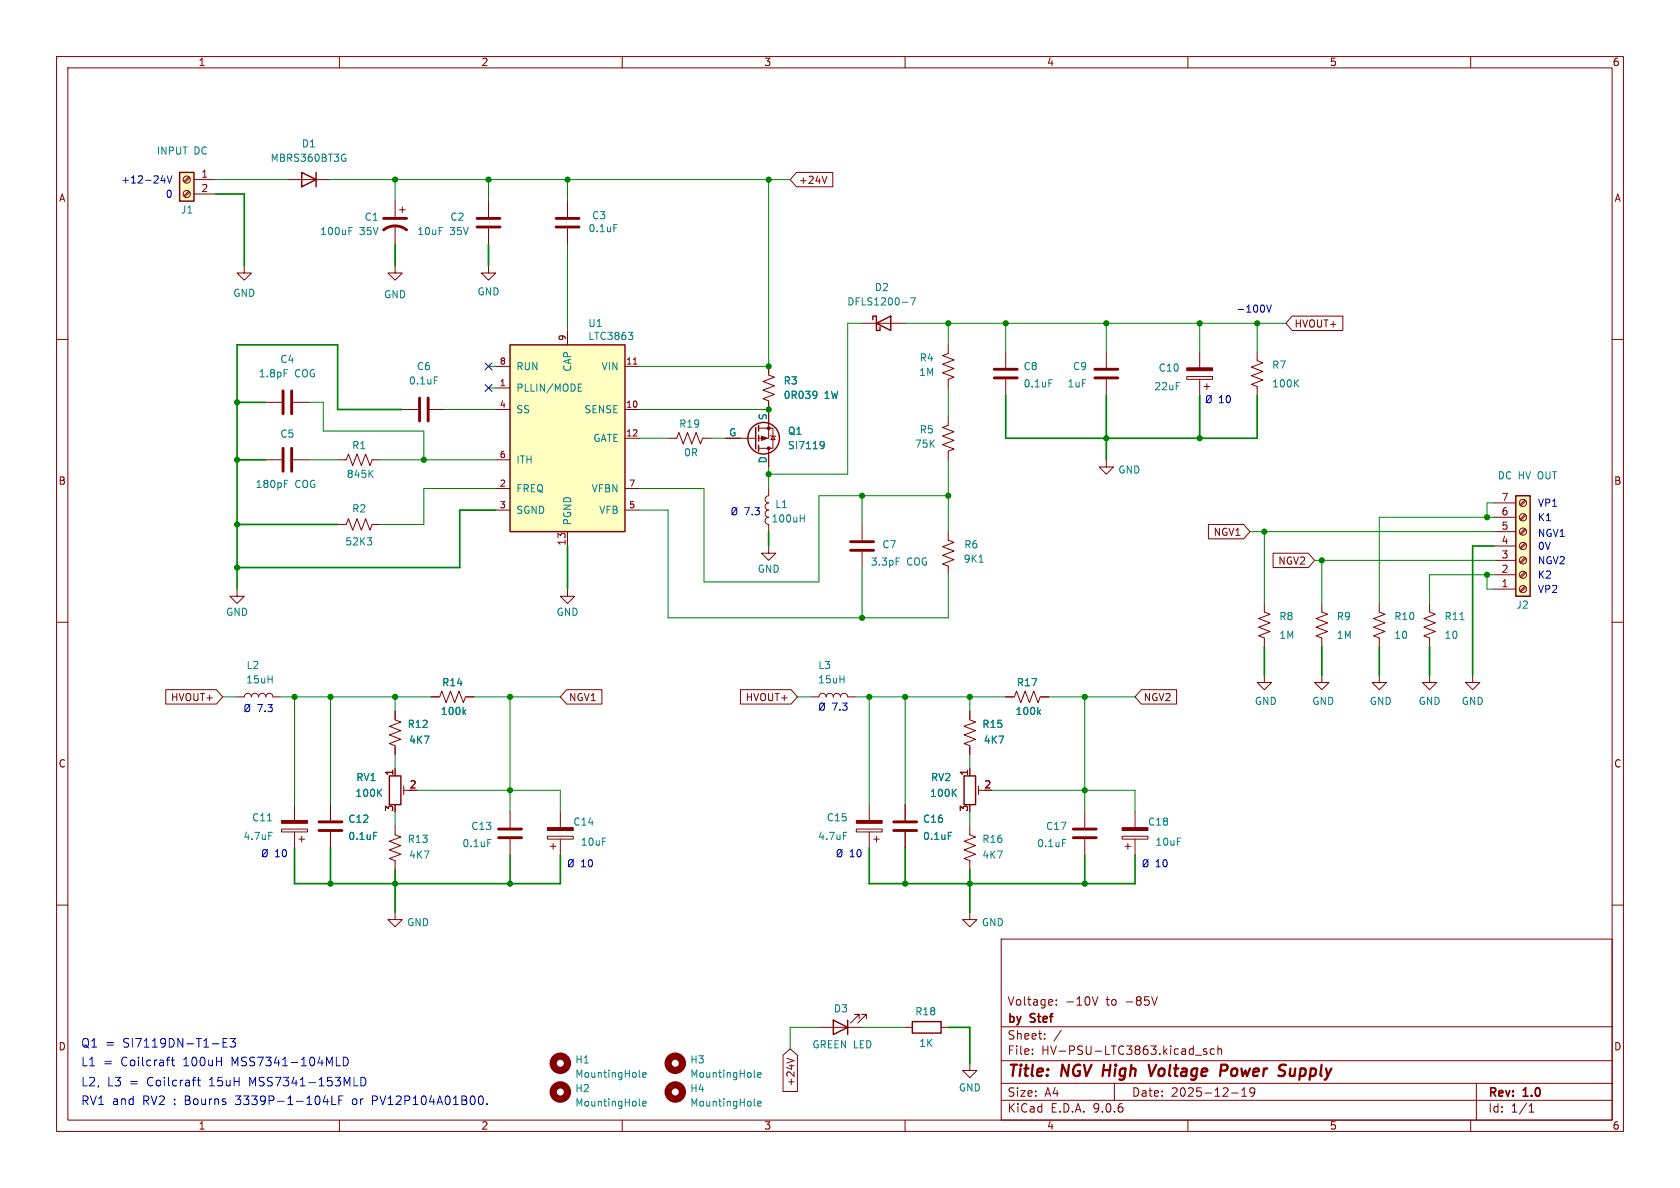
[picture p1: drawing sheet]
<svg xmlns="http://www.w3.org/2000/svg" width="297mm" height="210mm" viewBox="0 0 297 210" stroke-linecap="round" stroke-linejoin="round" font-family="sans-serif">
<g fill="none" stroke="#840000" stroke-width=".18">
<path d="M10 10h277v190h-277zM12 12h273v186h-273zM60 10v2M110 10v2M160 10v2M210 10v2M260 10v2M50.8 31.8h7.6M69.8 35.6v2.8M69.8 39.9v3.3M70.6 37.1h1M71.1 36.6v1"/>
<path d="M86.4 35.6v2.8M100.3 35.6v2.8M43.2 47v1.3h-1.3l1.3 1.2 1.2-1.2h-1.2M69.8 47v1.3h-1.2l1.2 1.2 1.3-1.2h-1.3M86.4 47v1.3h-1.3l1.3 1.2 1.2-1.2h-1.2M86.4 40.4v2.8M100.3 40.4v2.8M152.4 57.2h7.6M10 60h2M71.1 72.4h2.8M75.9 72.4h2.8M128.3 77.5h5.3"/>
<path d="M134.1 75.7h2.6v3.5h-2.6M135.9 64.8v1.5l1 .4-2 .7 2 .8-2 .8 2 .7-2 .8 1 .4v6.6h-1.8M135.9 79.2v3.4M136.1 77l.2 .1h.7l.2 .1M136.7 77.1l.3 .6h-.7zM209.8 66.5h4.6v.6h-4.6zM212.1 62.2v2.8M212.1 67.1v2.8M212.9 68.3h1M213.4 67.8v1M222.2 62.2v1.6l1.1 .3-2.1 .8 2.1 .8-2.1 .7 2.1 .8-2.1 .7 1 .4v1.6M285 60h2"/>
<path d="M47 81.3h2.8M51.8 81.3h2.8M135.9 96.5v1.3h1.3l-1.3 1.3-1.3-1.3h1.3M135.9 88.9a.64 .64 0 0 0-.6 .6 .64 .64 0 0 0 .6 .7 .64 .64 0 0 0-.6 .6 .64 .64 0 0 0 .6 .6 .63 .63 0 0 0-.6 .7 .63 .63 0 0 0 .6 .6v1.3M135.9 86.4v1.2a.63 .63 0 0 0-.6 .7 .63 .63 0 0 0 .6 .6M195.6 81.3v1.3h1.2l-1.2 1.2-1.3-1.2h1.3M10 110h2M233.7 106.7v1.5l1 .4-2 .7 2 .8-2 .8 2 .7-2 .8 1 .4v1.5M243.8 119.4v1.3h1.3l-1.3 1.2-1.2-1.2h1.2M285 110h2M143.5 123.2h1.3a.64 .64 0 0 1 .6-.6 .64 .64 0 0 1 .6 .6 .64 .64 0 0 1 .7-.6 .64 .64 0 0 1 .6 .6 .64 .64 0 0 1 .7-.6 .64 .64 0 0 1 .6 .6 .64 .64 0 0 1 .6-.6 .64 .64 0 0 1 .7 .6h1.2M171.4 125.7v1.6l1.1 .3-2.1 .8 2.1 .8-2.1 .7 2.1 .8-2.1 .7 1 .4v1.6"/>
<path d="M177.8 123.2h1.5l.4-1 .8 2 .7-2 .8 2 .8-2 .7 2 .4-1h1.5M191.8 143.5v2.8M191.8 148.3v2.8M10 160h2M171.4 161.3v1.3h1.3l-1.3 1.2-1.2-1.2h1.2M177 166h108v32h-108zM186.7 177.6v.1M186.7 176.8v.1M193.1 176.2l.5 1.5 .5-1.5M204.6 176.2l-.5 1.5M285 160h2M60 198v2"/>
<path d="M110 198v2M144.8 181.6h7.6M151.9 180.1v-.8h-.8h.8l-1.5 1.5M153.2 180.1v-.8h-.8h.8l-1.6 1.5M160 198v2M160 181.6h1.3M166.4 181.6h1.2M171.4 188v1.2h1.3l-1.3 1.3-1.2-1.3h1.2M177 194.5h108M177 191.5h108M177 187.5h108M177 181.5h108"/>
<path d="M182.5 186.3v.1M182.5 185.5v.1M184.7 183.6v.1M184.7 182.8v.1M187.6 182.1l-1.3 2M197 191.5v3M210 198v2M211.3 186.5h1.2M213.3 185.5l-.3-.1-.3 .2 .1 .2 .5 .2v.3h-.6M214.7 185.5l-.5-.1-.2 .3v.4l.1 .2h.6M215.3 185.5l.2-.1 .4 .1 .1 .9M215.3 184.9v1.5"/>
<path d="M217.7 193.2h1.2M219.5 193.8h.9M219.5 192.7l.5-.4v1.5M221.8 192.9l-.3 .3h-.3l-.2-.3 .1-.5 .4-.1 .2 .1a.99 .99 0 0 1-.3 1.4h-.3M260 198v2M261 191.5v6.5M270.3 196.6h.9M270.3 195.5l.4-.4v1.5"/>
</g>
<path d="M203.1 188.2l.4 2 .9-2M215.8 189.3h.8a.55 .55 0 0 0 .4-.5 .55 .55 0 0 0-.3-.6h-.8l-.2 2M228.1 188.9v1.2l.2 .1 .4-.1" fill="none" stroke="#840000" stroke-width=".4"/>
<path d="M67.8 38.6h4.1M84.3 38.6h4.1M98.3 38.6h4.1M67.8 40.6a3.3 3.3 0 0 1 4.1 0M84.3 40.1h4.1M98.3 40.1h4.1M50 79.2v4.1M51.6 79.2v4.1M74.2 70.4v4M75.7 70.4v4M189.7 148.1h4.1M189.7 146.6h4.1" fill="none" stroke="#840000" stroke-width=".51"/>
<g fill="none" stroke="#008484" stroke-width=".18">
<path d="M60.8 27.2l.3 .1M60.9 28h.2v.4l-.2 .1M108.5 39.7h.6M61.7 40.8h.4M61.7 40.2h.6M159.5 53.4h1M161 52.6h.8l-.5 1.3M76.8 66.6h.6M144.2 69.2l.1 .1a1.03 1.03 0 0 1-.1 1.1M144.4 69.7l-.2 .2M145.2 78l.5 .2a.84 .84 0 0 1-.3 1.1M145.7 78.6l-.2 .2h-.3"/>
<path d="M229 67.7l.6 .7M229.6 67.1l-.8 .8M50.3 85.5h.4M50.3 84.9h.6M141.5 91.6h.7M142.2 91v1.3M183.6 125.8l.4 .5M184 125.5l-.5 .4M187.8 148.4h.6M133.3 190.3l.2 .1M133.3 195.3l.2 .2M133.9 190l.6-.1v-.2l-.4-.1-.2 .2 .1 .6h.5"/>
<path d="M133.9 195.1l.6-.1v-.3h-.4l-.2 .2 .1 .6h.5"/>
</g>
<g fill="#840000" stroke="#840000" stroke-width=".18">
<path d="M209.8 65h4.6v.5h-4.6z"/>
<path d="M134.6 77.1l1 .4-1 .4z"/>
<circle cx="135.9" cy="79.2" r=".25"/>
<circle cx="135.9" cy="75.7" r=".25"/>
</g>
<g fill="none" stroke="#840000" stroke-width="1.3">
<circle cx="119.4" cy="188" r="1.27"/>
<circle cx="119.4" cy="193" r="1.27"/>
</g>
<g fill="none" stroke="#840000" stroke-width=".25">
<path d="M53.3 30.5l2.6 1.3-2.6 1.2zM55.9 30.5v2.5M154.3 56.5v-.6h.6v2.5h.7v-.6M154.9 57.2l2.6-1.3v2.5zM133.6 75.6v3.8M134.1 75.2v1M134.1 77v1M134.1 78.7v1.1M147.3 180.3l2.6 1.3-2.6 1.3zM149.9 180.3v2.6M161.3 180.6h5.1v2h-5.1z"/>
<circle cx="135" cy="77.5" r="2.79"/>
</g>
<path d="M31.7 30.5h2.6v5.1h-2.6z" fill="#ffffc2"/>
<path d="M31.7 30.5h2.6v5.1h-2.6z" fill="none" stroke="#840000" stroke-width=".25"/>
<g fill="none" stroke="#840000" stroke-width=".18">
<path d="M33.4 31.2l-.9 .9M33.4 33.8l-.9 .8M33.6 31.4l-.9 .9M33.6 34l-.9 .8M34.3 31.8h3.8M34.3 34.3h3.8M47 71.1h2.8M51.8 71.1h2.8M59.7 81.3h1.5l.4-1 .8 2 .7-2 .8 2 .7-2 .8 2 .4-1h1.5M96.8 147.8h4.5v.5h-4.5zM97.3 149.6h1M97.8 149.1v1"/>
<path d="M99.1 143.5v2.8M99.1 148.3v2.8M151.4 146.6h4.6v.5h-4.6zM153.7 142.2v2.8M153.7 147.1v2.8M154.4 148.3h1M154.9 147.8v1M160 142.2v2.8M160 147.1v2.8"/>
<circle cx="33" cy="34.3" r=".63"/>
<circle cx="33" cy="31.7" r=".63"/>
</g>
<path d="M50.2 65.3h.6M65.4 83.7l.6 .7M66 83.1l-.8 .8M149.1 147.1h.6M167.7 147.1h.6" fill="none" stroke="#008484" stroke-width=".18"/>
<path d="M50 69.1v4.1M51.6 69.1v4.1M158 146.8h4.1M158 145.3h4.1" fill="none" stroke="#840000" stroke-width=".51"/>
<g fill="#840000" stroke="#840000" stroke-width=".18">
<path d="M96.8 146.3h4.5v.5h-4.5z"/>
<path d="M151.4 145h4.6v.5h-4.6z"/>
</g>
<path d="M90.2 61h20.3v33h-20.3z" fill="#ffffc2"/>
<path d="M90.2 61h20.3v33h-20.3zM68.8 137.2h2.1v5h-2.1zM170.4 137.2h2.1v5h-2.1z" fill="none" stroke="#840000" stroke-width=".25"/>
<g fill="none" stroke="#840000" stroke-width=".18">
<path d="M100.3 58.4v2.6M87.6 64.8h2.6M87.6 68.6h2.6M87.6 72.4h2.6M110.5 64.8h2.5M110.5 72.4h2.5M110.5 77.5h2.5M112 64.4h.6M118.1 77.5h1.5l.4-1 .8 2 .7-2 .8 2 .8-2 .7 2 .4-1h1.5M59.7 92.7h1.5l.4-1 .8 2 .7-2 .8 2 .7-2 .8 2 .4-1h1.5M87.6 81.3h2.6M87.6 86.4h2.6"/>
<path d="M87.6 90.2h2.6M100.3 94v2.5M110.5 86.4h2.5M110.5 90.2h2.5M152.4 92.7v2.8M152.4 97.5v2.8M167.6 94v1.5l1.1 .4-2.1 .7 2.1 .8-2.1 .8 2.1 .7-2.1 .8 1 .4v1.5M41.9 104.1v1.3h1.3l-1.3 1.3-1.3-1.3h1.3M100.3 104.1v1.3h1.3l-1.3 1.3-1.2-1.3h1.2M41.9 123.2h1.3a.64 .64 0 0 1 .6-.6 .64 .64 0 0 1 .6 .6 .64 .64 0 0 1 .7-.6 .64 .64 0 0 1 .6 .6 .64 .64 0 0 1 .7-.6 .64 .64 0 0 1 .6 .6 .64 .64 0 0 1 .6-.6 .64 .64 0 0 1 .7 .6h1.2M69.8 125.7v1.6l1.1 .3-2.1 .8 2.1 .8-2.1 .7 2.1 .8-2.1 .7 1 .4v1.6M69.8 135.9v1.3"/>
<path d="M71.4 138.9v1.6M71.4 139.7h1M76.2 123.2h1.5l.4-1 .8 2 .7-2 .8 2 .8-2 .7 2 .4-1h1.5M171.4 135.9v1.3M173 139.7h1M173 138.9v1.6M49.8 146.6h4.6v.5h-4.6zM52.1 142.2v2.8M52.1 147.1v2.8M52.8 148.3h1M53.3 147.8v1M58.4 142.2v2.8"/>
<path d="M58.4 147.1v2.8M69.8 146.1v1.5l1.1 .4-2.1 .7 2.1 .8-2.1 .7 2.1 .8-2.1 .8 1 .3v1.6M90.2 143.5v2.8M90.2 148.3v2.8M171.4 146.1v1.5l1.1 .4-2.1 .7 2.1 .8-2.1 .7 2.1 .8-2.1 .8 1 .3v1.6M198.4 147.8h4.5v.5h-4.5zM198.9 149.6h1M199.4 149.1v1M200.7 143.5v2.8M200.7 148.3v2.8M69.8 161.3v1.3h1.3l-1.3 1.2-1.2-1.2h1.2"/>
</g>
<g fill="none" stroke="#008484" stroke-width=".18">
<path d="M111.1 58.7h.8l-.5 .5M111.6 59.2l.3 .3v.3l-.3 .2M102.2 68.5h.5M102.2 69.2h.6M102.2 67.9h.6M64.9 95.1h.8l-.4 .5M65.6 95.6l.1 .2-.1 .5M158.4 98.6h.6M173.1 99.4h.7M67.5 139.5l-.7 .7M82 125.8l.4 .5M82.4 125.5l-.5 .4"/>
<path d="M169.1 139.5l-.7 .7M47.3 145.1h.7M47.5 147.1h.6M66.1 147.1h.6M66.9 140.1l.6 .7M86.2 148.4h.6M168.5 140.1l.6 .7M113 190.3l.2 .1M113 195.3l.2 .2M113.6 190l.6-.1v-.2l-.4-.1-.2 .2 .1 .6h.5M113.6 195.1l.6-.1v-.3h-.4l-.2 .2 .1 .6h.5"/>
</g>
<g fill="none" stroke="#840000" stroke-width="1.3">
<circle cx="99.1" cy="188" r="1.27"/>
<circle cx="99.1" cy="193" r="1.27"/>
</g>
<g fill="#840000" stroke="#840000" stroke-width=".18">
<path d="M49.8 145h4.6v.5h-4.6z"/>
<path d="M198.4 146.3h4.5v.5h-4.5z"/>
</g>
<path d="M150.4 97.3h4M150.4 95.8h4M56.4 146.8h4.1M56.4 145.3h4.1M88.1 148.1h4.1M88.1 146.6h4.1" fill="none" stroke="#840000" stroke-width=".51"/>
<path d="M268 87.6h2.5v17.8h-2.5z" fill="#ffffc2"/>
<path d="M268 87.6h2.5v17.8h-2.5z" fill="none" stroke="#840000" stroke-width=".25"/>
<g fill="none" stroke="#840000" stroke-width=".18">
<path d="M140.8 30.5h6.4v2.5h-6.4l-1.1-1.2zM146.2 31.2l-.4 1.2M228.4 55.9h9v2.5h-9l-1.1-1.2zM128.3 77.5h2.5M135.9 64.8v1.2M135.9 71.1v3.8M167.6 61v1.5l-1 .4 2.1 .7-2.1 .8 2.1 .8-2.1 .7 2.1 .8-1.1 .4v1.5M167.6 73.7v1.5l-1 .4 2.1 .7-2.1 .8 2.1 .8-2.1 .7 2.1 .8-1.1 .4v1.5M177.8 62.2v2.8M177.8 67.1v2.8M195.6 62.2v2.8M195.6 67.1v2.8"/>
<path d="M135.9 80v2.6M213.6 92.7h6.3l1.1 1.3-1.1 1.3h-6.3zM225.1 97.8h6.2l1.1 1.3-1.1 1.2h-6.2zM264.2 99.1h3.8M264.2 96.5h3.8M264.2 94h3.8M264.2 91.4h3.8M264.2 88.9h3.8M269.6 98.6l-.9 .8M269.6 96l-.9 .9M269.6 93.5l-.9 .8M269.6 90.9l-.9 .9"/>
<path d="M269.6 88.4l-.9 .8M269.7 98.7l-.8 .9M269.7 96.2l-.8 .8M269.7 93.6l-.8 .9M269.7 91.1l-.8 .8M269.7 88.6l-.8 .8M223.5 106.7v1.5l1 .4-2 .7 2 .8-2 .8 2 .7-2 .8 1 .4v1.5M223.5 119.4v1.3h1.3l-1.3 1.2-1.3-1.2h1.3M233.7 119.4v1.3h1.2l-1.2 1.2-1.3-1.2h1.3M243.8 106.7v1.5l1.1 .4-2.1 .7 2.1 .8-2.1 .8 2.1 .7-2.1 .8 1 .4v1.5M252.7 106.7v1.5l1 .4-2 .7 2 .8-2 .8 2 .7-2 .8 1 .4v1.5M252.7 119.4v1.3h1.3l-1.3 1.2-1.2-1.2h1.2"/>
<path d="M260.3 119.4v1.3h1.3l-1.3 1.2-1.2-1.2h1.2M264.2 104.1h3.8M264.2 101.6h3.8M269.6 103.6l-.9 .9M269.6 101.1l-.9 .8M269.7 103.8l-.8 .8M269.7 101.3l-.8 .8M29.3 121.9h9l1.1 1.3-1.1 1.3h-9zM69.8 125.7v1.3M69.8 132.1v1.3M69.8 135.9v1.3M76.2 123.2h1.3"/>
<path d="M82.5 123.2h1.3M100.2 121.9h6.2v2.6h-6.2l-1.1-1.3zM130.9 121.9h9l1.1 1.3-1.1 1.3h-9zM171.4 125.7v1.3M171.4 132.1v1.3M171.4 135.9v1.3M177.8 123.2h1.3M184.1 123.2h1.3M201.8 121.9h6.2v2.6h-6.2l-1.1-1.3zM58.4 142.2v2.8M58.4 147.1v2.8M160 142.2v2.8"/>
<path d="M160 147.1v2.8M138.4 186.5l1.3-1.1 1.3 1.1v6.4h-2.6zM139.1 187.1l1.3 .4"/>
<circle cx="269.2" cy="99.1" r=".63"/>
<circle cx="269.2" cy="94" r=".63"/>
<circle cx="269.2" cy="91.4" r=".63"/>
<circle cx="269.2" cy="88.9" r=".63"/>
<circle cx="269.2" cy="96.5" r=".63"/>
<circle cx="269.2" cy="101.6" r=".63"/>
<circle cx="269.2" cy="104.1" r=".63"/>
</g>
<path d="M175.8 66.8h4M175.8 65.3h4M193.5 66.8h4.1M193.5 65.3h4.1" fill="none" stroke="#840000" stroke-width=".51"/>
<g fill="none" stroke="#008484" stroke-width=".18">
<path d="M144.2 69.2l.1 .1a1.03 1.03 0 0 1-.1 1.1M144.4 69.7l-.2 .2M145.2 78l.5 .2a.84 .84 0 0 1-.3 1.1M145.7 78.6l-.2 .2h-.3M185.4 67.1h.6M258.1 109.5h.7M67.5 139.5l-.7 .7M82 125.8l.4 .5M82.4 125.5l-.5 .4M169.1 139.5l-.7 .7M183.6 125.8l.4 .5M184 125.5l-.5 .4"/>
<path d="M66.1 147.1h.6M66.9 140.1l.6 .7M167.7 147.1h.6M168.5 140.1l.6 .7"/>
</g>
<g fill="none" stroke="#008400" stroke-width=".18">
<path d="M38.1 31.8h12.7M58.4 31.8h81.3M69.8 31.8v3.8M86.4 31.8v3.8M100.3 31.8v3.8M135.9 31.8v33h-22.9M100.3 43.2v15.2M152.4 57.2h-2.5v26.6h-14M160 57.2h67.3M167.6 57.2v3.8M177.8 57.2v5M195.6 57.2v5"/>
<path d="M212.1 57.2v5M222.2 57.2v5M54.6 71.1h2.5v5.1h17.8v5.1M78.7 72.4h8.9M86.4 64.8h1.2M86.4 68.6h1.2M113 77.5h5.1M113 72.4h22.9M125.7 77.5h2.6M167.6 68.6v5.1M54.6 81.3h5.1M67.3 81.3h20.3"/>
<path d="M87.6 86.4h-12.7v6.3h-7.6M113 86.4h11.5v16.5h20.3v-15.3h22.8M113 90.2h5.1v19h49.5v-7.6M135.9 82.6v3.8M152.4 87.6v5.1M167.6 81.3v12.7M221 94h43.2M223.5 94v12.7M232.4 99.1h31.8M233.7 99.1v7.6M264.2 91.4h-20.4v15.3M264.2 88.9h-1.3v2.5"/>
<path d="M152.4 100.3v8.9M262.9 101.6v2.5h1.3M264.2 101.6h-11.5v5.1M39.4 123.2h2.5M49.5 123.2h26.7M52.1 123.2v19M58.4 123.2v19M69.8 123.2v2.5M69.8 133.4v2.5M73.7 139.7h25.4v3.8M83.8 123.2h15.3M90.2 123.2v20.3"/>
<path d="M141 123.2h2.5M151.1 123.2h26.7M153.7 123.2v19M160 123.2v19M171.4 123.2v2.5M171.4 133.4v2.5M175.3 139.7h25.4v3.8M185.4 123.2h15.3M191.8 123.2v20.3M69.8 143.5v2.6M171.4 143.5v2.6M144.8 181.6h-5.1v3.8"/>
<path d="M152.4 181.6h7.6"/>
</g>
<g fill="none" stroke="#008400" stroke-width=".3">
<path d="M38.1 34.3h5.1v12.7M69.8 43.2v3.8M86.4 43.2v3.8M41.9 71.1h5.1M71.1 72.4h-11.4v-11.4h-17.8v43.1M177.8 69.9v7.6h44.4v-7.6M195.6 69.9v11.4M212.1 69.9v7.6M41.9 92.7h17.8M41.9 81.3h5.1M87.6 90.2h-6.3v10.1h-39.4M100.3 96.5v7.6"/>
<path d="M135.9 94v2.5M264.2 96.5h-3.9v22.9M223.5 114.3v5.1M233.7 114.3v5.1M243.8 114.3v5.1M252.7 114.3v5.1M52.1 149.9v6.3h47v-5.1M58.4 149.9v6.3M69.8 153.7v7.6M90.2 151.1v5.1M153.7 149.9v6.3h47v-5.1M160 149.9v6.3"/>
<path d="M171.4 153.7v7.6M191.8 151.1v5.1M167.6 181.6h3.8v6.4"/>
</g>
<path d="M85.8 68l1.2 1.2M85.8 64.2l1.2 1.2M87 68l-1.2 1.2M87 64.2l-1.2 1.2" fill="none" stroke="#000084" stroke-width=".18"/>
<g fill="none" stroke="#0000c2" stroke-width=".18">
<path d="M28.8 31l-.3 .9h.7M29.1 31.5v.9M29.5 31.1l.5 1.3 .4-1.3M223.9 53.9l.4 1.3 .5-1.3M213.3 70.1l.3-.2a.43 .43 0 0 1 .5 .4v.5a.42 .42 0 0 1-.4 .4 .42 .42 0 0 1-.4-.4zM214.2 69.9l-1 1.3M129.5 89.9l.2-.2a.43 .43 0 0 1 .6 .5v.4a.42 .42 0 0 1-.5 .4 .42 .42 0 0 1-.4-.4zM130.3 89.7l-1 1.3M43.4 124.7l.2-.2a.43 .43 0 0 1 .5 .5v.4a.42 .42 0 0 1-.4 .4 .42 .42 0 0 1-.4-.4zM44.2 124.5l-1 1.3M145 124.5l.2-.2a.43 .43 0 0 1 .5 .4v.4a.42 .42 0 0 1-.4 .5 .42 .42 0 0 1-.4-.5zM145.8 124.3l-1 1.3"/>
<path d="M46.6 150.3l.1-.1a.43 .43 0 0 1 .5 .4v.4a.42 .42 0 0 1-.4 .5 .42 .42 0 0 1-.4-.5v-.4zM47.3 150.2l-1 1.3M100.7 152h.1a.43 .43 0 0 1 .5 .4v.4a.42 .42 0 0 1-.4 .5 .42 .42 0 0 1-.4-.5v-.4zM101.4 152l-1 1.2M148.2 150.3l.1-.1a.43 .43 0 0 1 .5 .4v.4a.42 .42 0 0 1-.4 .5 .42 .42 0 0 1-.4-.5v-.4zM148.9 150.2l-1 1.3M202.2 152.1l.2-.1a.43 .43 0 0 1 .5 .4v.4a.42 .42 0 0 1-.4 .5 .42 .42 0 0 1-.4-.5zM203 152l-1 1.2M29.4 187.4h.6M29.9 186.9h.1M30.3 187.4h.6M30.5 186.9v1.3l.4 .2"/>
<path d="M34.9 190.9h.5M35.1 190.4v1.3l.3 .3M39.4 184.3h.5M40.2 183.6h-.8v1.5h.8M40.7 183.6h.9l-.5 .6 .4 .1v.7l-.2 .1h-.4l-.2-.1M57.5 193.7l-.4 1.1h1M57.9 194.2v1.1M58.7 193.7v1.6h.7M59.5 188.4h.7M59.9 194.5h.5M60.6 193.7h-.7v1.6M60.7 186.9a.77 .77 0 0 1 .9 .7 .77 .77 0 0 1-.9 .8z"/>
<path d="M62.6 192h.7M63.8 190.4a.77 .77 0 0 1 .9 .8 .77 .77 0 0 1-.9 .8zM65.8 194.5h.6M66.4 193.7h-.6v1.6M85.3 193.9l.1 .4-.1 .8M86.1 195.1v.2"/>
</g>
<g fill="#008400" stroke="#008400" stroke-width=".18">
<circle cx="222.2" cy="57.2" r=".46"/>
<circle cx="195.6" cy="77.5" r=".46"/>
<circle cx="212.1" cy="77.5" r=".46"/>
<circle cx="195.6" cy="57.2" r=".46"/>
<circle cx="262.9" cy="91.4" r=".46"/>
<circle cx="212.1" cy="57.2" r=".46"/>
<circle cx="191.8" cy="156.2" r=".46"/>
<circle cx="171.4" cy="123.2" r=".46"/>
<circle cx="191.8" cy="123.2" r=".46"/>
<circle cx="191.8" cy="139.7" r=".46"/>
<circle cx="171.4" cy="156.2" r=".46"/>
<circle cx="153.7" cy="123.2" r=".46"/>
<circle cx="262.9" cy="101.6" r=".46"/>
<circle cx="223.5" cy="94" r=".46"/>
<circle cx="233.7" cy="99.1" r=".46"/>
<circle cx="152.4" cy="87.6" r=".46"/>
<circle cx="167.6" cy="87.6" r=".46"/>
<circle cx="58.4" cy="123.2" r=".46"/>
<circle cx="52.1" cy="123.2" r=".46"/>
<circle cx="69.8" cy="123.2" r=".46"/>
<circle cx="41.9" cy="100.3" r=".46"/>
<circle cx="41.9" cy="92.7" r=".46"/>
<circle cx="90.2" cy="123.2" r=".46"/>
<circle cx="90.2" cy="139.7" r=".46"/>
<circle cx="90.2" cy="156.2" r=".46"/>
<circle cx="58.4" cy="156.2" r=".46"/>
<circle cx="69.8" cy="156.2" r=".46"/>
<circle cx="41.9" cy="71.1" r=".46"/>
<circle cx="74.9" cy="81.3" r=".46"/>
<circle cx="41.9" cy="81.3" r=".46"/>
<circle cx="69.8" cy="31.8" r=".46"/>
<circle cx="135.9" cy="31.8" r=".46"/>
<circle cx="135.9" cy="64.8" r=".46"/>
<circle cx="135.9" cy="72.4" r=".46"/>
<circle cx="177.8" cy="57.2" r=".46"/>
<circle cx="167.6" cy="57.2" r=".46"/>
<circle cx="135.9" cy="83.8" r=".46"/>
<circle cx="152.4" cy="109.2" r=".46"/>
<circle cx="160" cy="156.2" r=".46"/>
<circle cx="160" cy="123.2" r=".46"/>
<circle cx="100.3" cy="31.8" r=".46"/>
<circle cx="86.4" cy="31.8" r=".46"/>
</g>
<g font-size="2.8" fill="#840000">
<text x="178" y="190.9">Title:</text>
<text x="187.7" y="190.9">NGV High</text>
<text x="204.8" y="190.9">Voltage</text>
<text x="218.2" y="190.9">Power</text>
<text x="229.3" y="190.9">Supply</text>
</g>
<g font-size="2.1" fill="#840000">
<text x="178" y="178">Voltage:</text>
<text x="188.3" y="178">-10V</text>
<text x="195.6" y="178">to</text>
<text x="199.1" y="178">-85V</text>
<text x="178" y="184">Sheet:</text>
<text x="178" y="181.2">by</text>
<text x="182.2" y="181.2">Stef</text>
<text x="178" y="186.7">File:</text>
<text x="184.1" y="186.7">HV-PSU-LTC3863.kicad_sch</text>
<text x="178" y="196.9">KiCad</text>
<text x="178" y="194.1">Size:</text>
<text x="184.7" y="194.1">A4</text>
<text x="185.7" y="196.9">E.D.A.</text>
<text x="193.3" y="196.9">9.0.6</text>
<text x="200" y="194.1">Date:</text>
<text x="207" y="194.1">2025-12-19</text>
<text x="263" y="194.3">Rev:</text>
<text x="263" y="196.9">Id:</text>
<text x="267.1" y="196.9">1/1</text>
<text x="269.4" y="194.3">1.0</text>
</g>
<g font-size="2.1" fill="#0000c2">
<text x="14.2" y="185.4">Q1</text>
<text x="18.6" y="185.4">=</text>
<text x="21.8" y="185.4">SI7119DN-T1-E3</text>
<text x="14.2" y="188.7">L1</text>
<text x="18.2" y="188.7">=</text>
<text x="21.4" y="188.7">Coilcraft</text>
<text x="32.5" y="188.7">100uH</text>
<text x="41.2" y="188.7">MSS7341-104MLD</text>
<text x="14.2" y="195.6">RV1 and</text>
<text x="14.2" y="192.3">L2,</text>
<text x="18.9" y="192.3">L3</text>
<text x="22.9" y="192.3">=</text>
<text x="25.3" y="195.6">RV2 : Bourns</text>
<text x="26.1" y="192.3">Coilcraft</text>
<text x="37.3" y="192.3">15uH</text>
<text x="42.1" y="195.6">3339P-1-104LF</text>
<text x="44.4" y="192.3">MSS7341-153MLD</text>
<text x="62.8" y="195.6">or</text>
<text x="66.5" y="195.6">PV12P104A01B00.</text>
</g>
<g font-size="1.8" fill="#840000">
<text x="35" y="11.9">1</text>
<text x="85" y="11.9">2</text>
<text x="135" y="11.9">3</text>
<text x="185" y="11.9">4</text>
<text x="235" y="11.9">5</text>
<text x="285" y="11.9">6</text>
<text x="10.3" y="35.9">A</text>
<text x="35.5" y="31.5">1</text>
<text x="35.5" y="34">2</text>
<text x="141.1" y="32.7">+24V</text>
<text x="285.3" y="35.9">A</text>
<text x="228.8" y="58.1">HVOUT+</text>
<text x="10.3" y="85.9">B</text>
<text x="265.4" y="88.6">7</text>
<text x="285.3" y="85.9">B</text>
<text x="214.4" y="94.9">NGV1</text>
<text x="265.4" y="93.7">5</text>
<text x="265.4" y="91.2">6</text>
<text x="100.1" y="96.6" transform="rotate(-90 100.1 96.6)">13</text>
<text x="225.9" y="100">NGV2</text>
<text x="265.4" y="101.3">2</text>
<text x="265.4" y="98.8">3</text>
<text x="265.4" y="96.3">4</text>
<text x="265.4" y="103.9">1</text>
<text x="30.1" y="124.1">HVOUT+</text>
<text x="100.5" y="124.1">NGV1</text>
<text x="131.7" y="124.1">HVOUT+</text>
<text x="202.1" y="124.1">NGV2</text>
<text x="10.3" y="135.9">C</text>
<text x="69.6" y="137.2" transform="rotate(-90 69.6 137.2)">1</text>
<text x="171.2" y="137.2" transform="rotate(-90 171.2 137.2)">1</text>
<text x="285.3" y="135.9">C</text>
<text x="69.6" y="143.6" transform="rotate(-90 69.6 143.6)">3</text>
<text x="72.3" y="139.4">2</text>
<text x="171.2" y="143.6" transform="rotate(-90 171.2 143.6)">3</text>
<text x="173.9" y="139.4">2</text>
<text x="10.3" y="185.9">D</text>
<text x="285.3" y="185.9">D</text>
<text x="140.7" y="192.1" transform="rotate(-90 140.7 192.1)">+24V</text>
<text x="35" y="199.9">1</text>
<text x="85" y="199.9">2</text>
<text x="135" y="199.9">3</text>
<text x="185" y="199.9">4</text>
<text x="235" y="199.9">5</text>
<text x="285" y="199.9">6</text>
</g>
<g font-size="1.8" fill="#008484">
<text x="27.6" y="27.5">INPUT</text>
<text x="34.3" y="27.5">DC</text>
<text x="47.7" y="28.8">MBRS360BT3G</text>
<text x="53.3" y="26.3">D1</text>
<text x="31.9" y="37.9">J1</text>
<text x="56.5" y="41.8">100uF</text>
<text x="63.5" y="41.8">35V</text>
<text x="64.4" y="39.2">C1</text>
<text x="73.7" y="41.8">10uF</text>
<text x="79.5" y="41.8">35V</text>
<text x="79.5" y="39.2">C2</text>
<text x="103.9" y="41.2">0.1uF</text>
<text x="104.6" y="39">C3</text>
<text x="41.1" y="52.7">GND</text>
<text x="67.8" y="52.9">GND</text>
<text x="84.3" y="52.4">GND</text>
<text x="154.6" y="51.7">D2</text>
<text x="103.9" y="58">U1</text>
<text x="149.7" y="54.2">DFLS1200-7</text>
<text x="49.5" y="64.4">C4</text>
<text x="73.6" y="65.6">C6</text>
<text x="91.2" y="65.6">RUN</text>
<text x="101.2" y="65.8" transform="rotate(-90 101.2 65.8)">CAP</text>
<text x="103.9" y="60.3">LTC3863</text>
<text x="106.2" y="65.6">VIN</text>
<text x="162.5" y="64.1">R4</text>
<text x="180.9" y="65.6">C8</text>
<text x="189.6" y="65.6">C9</text>
<text x="204.7" y="65.9">C10</text>
<text x="224.8" y="65.4">R7</text>
<text x="45.6" y="66.9">1.8pF</text>
<text x="52.1" y="66.9">COG</text>
<text x="72.2" y="68.2">0.1uF</text>
<text x="91.2" y="69.4">PLLIN/MODE</text>
<text x="138.4" y="68.2">R3</text>
<text x="138.4" y="70.7">0R039</text>
<text x="145.7" y="70.7">1W</text>
<text x="162.4" y="66.6">1M</text>
<text x="180.9" y="68.7">0.1uF</text>
<text x="188.6" y="68.7">1uF</text>
<text x="204" y="69.2">22uF</text>
<text x="224.8" y="68.7">100K</text>
<text x="49.5" y="77.6">C5</text>
<text x="91.2" y="73.3">SS</text>
<text x="103.2" y="73.3">SENSE</text>
<text x="120" y="75.8">R19</text>
<text x="128.8" y="77.2">G</text>
<text x="135.6" y="74.4" transform="rotate(-90 135.6 74.4)">S</text>
<text x="139.2" y="77.1">Q1</text>
<text x="162.5" y="76.8">R5</text>
<text x="62.2" y="79.6">R1</text>
<text x="91.2" y="82.1">ITH</text>
<text x="104.8" y="78.3">GATE</text>
<text x="120.8" y="80.9">0R</text>
<text x="135.6" y="82" transform="rotate(-90 135.6 82)">D</text>
<text x="139.2" y="79.6">SI7119</text>
<text x="161.6" y="79.3">75K</text>
<text x="197.6" y="83.9">GND</text>
<text x="45.1" y="86.5">180pF</text>
<text x="52.1" y="86.5">COG</text>
<text x="61.2" y="84.7">845K</text>
<text x="91.2" y="87.2">FREQ</text>
<text x="104.5" y="87.2">VFBN</text>
<text x="264.7" y="84.9">DC HV OUT</text>
<text x="62.2" y="90.8">R2</text>
<text x="91.2" y="91">SGND</text>
<text x="101.2" y="93" transform="rotate(-90 101.2 93)">PGND</text>
<text x="105.8" y="91">VFB</text>
<text x="136.3" y="92.6">100uH</text>
<text x="137" y="90">L1</text>
<text x="60.9" y="96.6">52K3</text>
<text x="133.9" y="101.4">GND</text>
<text x="153.9" y="100.2">3.3pF</text>
<text x="155.9" y="97.1">C7</text>
<text x="160.3" y="100.2">COG</text>
<text x="170.3" y="99.7">9K1</text>
<text x="170.4" y="97.1">R6</text>
<text x="268" y="107.8">J2</text>
<text x="39.9" y="109.1">GND</text>
<text x="98.3" y="109.1">GND</text>
<text x="226.1" y="109.8">R8</text>
<text x="226.1" y="113.1">1M</text>
<text x="236.2" y="109.8">R9</text>
<text x="236.2" y="113.1">1M</text>
<text x="246.4" y="109.8">R10</text>
<text x="246.4" y="113.1">10</text>
<text x="255.3" y="109.8">R11</text>
<text x="255.3" y="113.1">10</text>
<text x="43.5" y="118.5">L2</text>
<text x="144.6" y="118.5">L3</text>
<text x="43.4" y="121">15uH</text>
<text x="78.1" y="121.5">R14</text>
<text x="144.5" y="121">15uH</text>
<text x="179.7" y="121.5">R17</text>
<text x="221.7" y="124.8">GND</text>
<text x="231.9" y="124.8">GND</text>
<text x="242.1" y="124.8">GND</text>
<text x="250.7" y="124.8">GND</text>
<text x="258.3" y="124.8">GND</text>
<text x="72" y="128.9">R12</text>
<text x="72.2" y="131.7">4K7</text>
<text x="77.8" y="126.6">100k</text>
<text x="173.6" y="128.9">R15</text>
<text x="173.8" y="131.7">4K7</text>
<text x="179.4" y="126.6">100k</text>
<text x="62.7" y="141.1">100K</text>
<text x="62.9" y="138.3">RV1</text>
<text x="164.3" y="141.1">100K</text>
<text x="164.5" y="138.3">RV2</text>
<text x="42.9" y="148.7">4.7uF</text>
<text x="44.5" y="145.4">C11</text>
<text x="61.5" y="145.6">C12</text>
<text x="61.5" y="148.7">0.1uF</text>
<text x="72" y="149.2">R13</text>
<text x="81.6" y="150">0.1uF</text>
<text x="83.2" y="146.9">C13</text>
<text x="101.3" y="146.2">C14</text>
<text x="102.6" y="149.7">10uF</text>
<text x="144.5" y="148.7">4.7uF</text>
<text x="146.1" y="145.4">C15</text>
<text x="163.1" y="145.6">C16</text>
<text x="163.1" y="148.7">0.1uF</text>
<text x="173.6" y="149.2">R16</text>
<text x="183.2" y="150">0.1uF</text>
<text x="184.8" y="146.9">C17</text>
<text x="202.9" y="146.2">C18</text>
<text x="204.2" y="149.7">10uF</text>
<text x="72.2" y="152">4K7</text>
<text x="173.6" y="152">4K7</text>
<text x="71.9" y="163.9">GND</text>
<text x="173.5" y="163.9">GND</text>
<text x="147.3" y="179.2">D3</text>
<text x="161.7" y="179.7">R18</text>
<text x="143.5" y="185.5">GREEN LED</text>
<text x="162.4" y="185.3">1K</text>
<text x="101.6" y="188.2">H1</text>
<text x="101.6" y="190.7">MountingHole</text>
<text x="121.9" y="188.2">H3</text>
<text x="121.9" y="190.7">MountingHole</text>
<text x="101.6" y="193.3">H2</text>
<text x="101.6" y="195.8">MountingHole</text>
<text x="121.9" y="193.3">H4</text>
<text x="121.9" y="195.8">MountingHole</text>
<text x="169.4" y="193.1">GND</text>
</g>
<g font-size="1.8" fill="#0000c2">
<text x="21.3" y="32.5">+12-24V</text>
<text x="29.2" y="35.1">0</text>
<text x="218.5" y="55.5">-100V</text>
<text x="215.4" y="71.5">10</text>
<text x="271.8" y="89.7">VP1</text>
<text x="131.6" y="91.3">7.3</text>
<text x="271.8" y="92.2">K1</text>
<text x="271.8" y="95">NGV1</text>
<text x="271.8" y="99.8">NGV2</text>
<text x="271.8" y="97.3">0V</text>
<text x="271.8" y="102.4">K2</text>
<text x="271.8" y="104.9">VP2</text>
<text x="147.1" y="125.8">7.3</text>
<text x="45.5" y="126.1">7.3</text>
<text x="48.6" y="151.7">10</text>
<text x="102.7" y="153.5">10</text>
<text x="150.2" y="151.7">10</text>
<text x="204.3" y="153.5">10</text>
</g>
<g font-size="1.5" fill="#840000">
<text x="88.3" y="64.5">8</text>
<text x="100.1" y="60.3" transform="rotate(-90 100.1 60.3)">9</text>
<text x="110.6" y="64.5">11</text>
<text x="88.3" y="68.3">1</text>
<text x="88.3" y="72.1">4</text>
<text x="110.6" y="72.1">10</text>
<text x="110.6" y="77.2">12</text>
<text x="88.3" y="81">6</text>
<text x="88.3" y="86.1">2</text>
<text x="88.3" y="89.9">3</text>
<text x="111.1" y="86.1">7</text>
<text x="111.1" y="89.9">5</text>
</g>
</svg>
